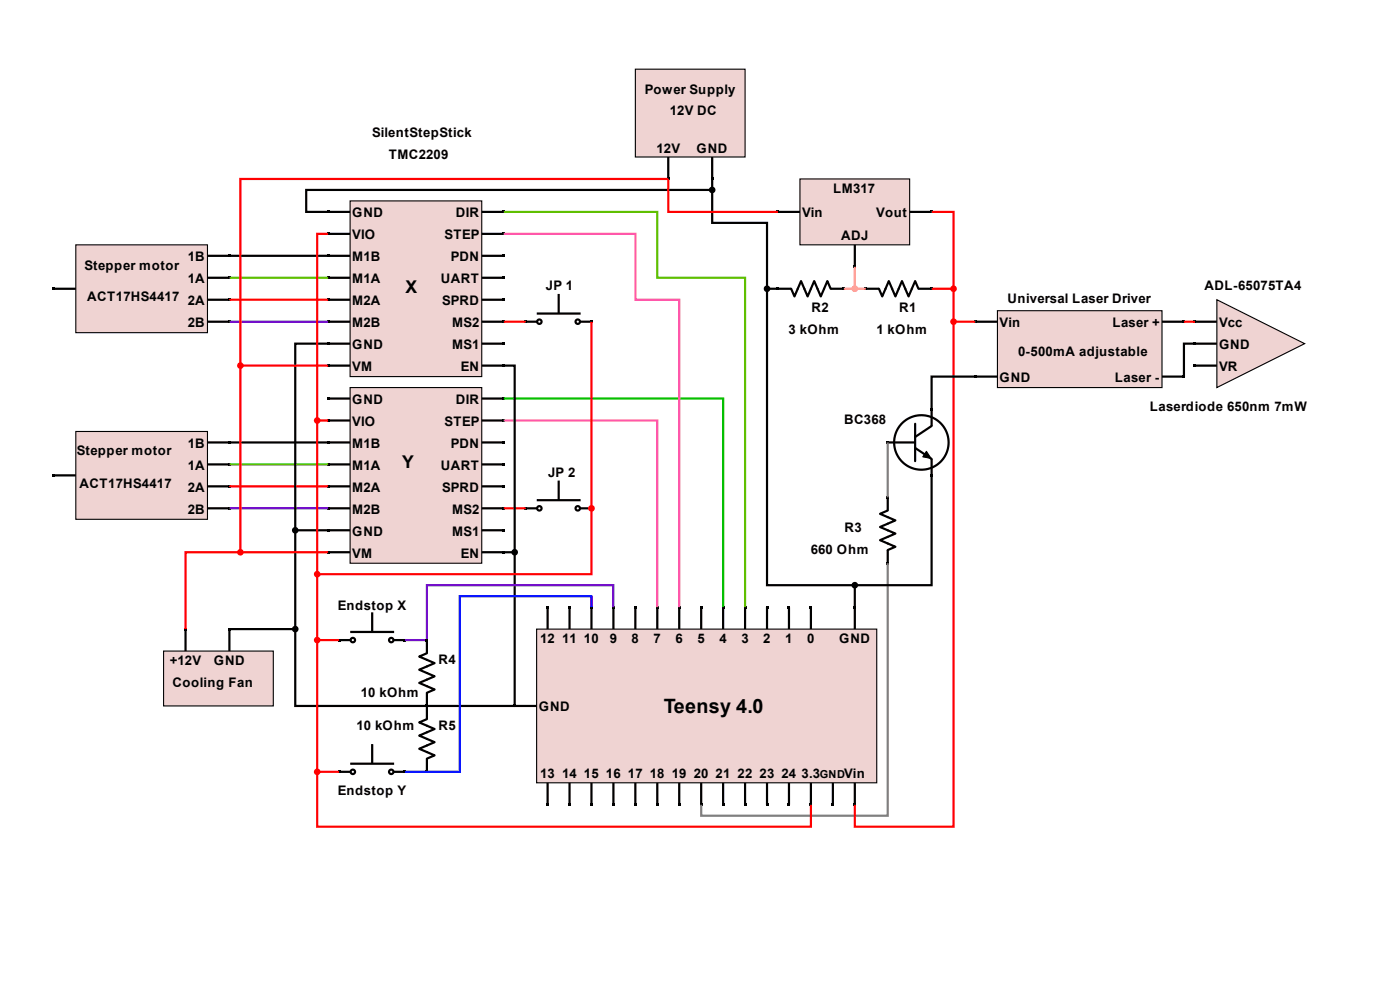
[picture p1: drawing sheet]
<svg xmlns="http://www.w3.org/2000/svg" width="297mm" height="210mm" viewBox="0 0 297 210" stroke-linecap="round" stroke-linejoin="round" font-family="sans-serif">
<path d="M113.8 133.4h72.2v32.6h-72.2z" fill="#efd3d2"/>
<path d="M113.8 133.4h72.2v32.6h-72.2z" fill="none" stroke="#000" stroke-width=".23"/>
<g fill="#000">
<path d="M115.9 128.5h.5v.5h-.5zM120.6 128.5h.5v.5h-.5zM125.2 128.5h.5v.5h-.5zM129.9 128.5h.5v.5h-.5zM134.6 128.5h.4v.5h-.4zM139.2 128.5h.5v.5h-.5zM143.9 128.5h.4v.5h-.4zM148.5 128.5h.5v.5h-.5zM153.2 128.5h.4v.5h-.4zM157.8 128.5h.5v.5h-.5zM162.5 128.5h.5v.5h-.5zM167.1 128.5h.5v.5h-.5z"/>
<path d="M171.8 128.5h.5v.5h-.5zM181.1 128.5h.5v.5h-.5zM109 149.4h.4v.5h-.4zM115.9 170.4h.5v.5h-.5zM120.6 170.4h.5v.5h-.5zM125.2 170.4h.5v.5h-.5zM129.9 170.4h.5v.5h-.5zM134.6 170.4h.4v.5h-.4zM139.2 170.4h.5v.5h-.5zM143.9 170.4h.4v.5h-.4zM148.5 170.4h.5v.5h-.5zM153.2 170.4h.4v.5h-.4z"/>
<path d="M157.8 170.4h.5v.5h-.5zM162.5 170.4h.5v.5h-.5zM167.1 170.4h.5v.5h-.5zM171.8 170.4h.5v.5h-.5zM176.5 170.4h.4v.5h-.4zM181.1 170.4h.5v.5h-.5z"/>
</g>
<g fill="none" stroke="#000" stroke-width=".21">
<path d="M116.2 129v4.1M120.8 129v4.1M125.5 129v4.1M130.1 129v4.1M134.8 129v4.1M139.4 129v4.1M144.1 129v4.1M148.8 129v4.1M153.4 129v4.1M158.1 129v4.1M162.7 129v4.1M167.4 129v4.1"/>
<path d="M172 129v4.1M181.3 129v4.1M109.4 149.7h4.2M116.2 166.2v4.2M120.8 166.2v4.2M125.5 166.2v4.2M130.1 166.2v4.2M134.8 166.2v4.2M139.4 166.2v4.2M144.1 166.2v4.2M148.8 166.2v4.2M153.4 166.2v4.2"/>
<path d="M158.1 166.2v4.2M162.7 166.2v4.2M167.4 166.2v4.2M172 166.2v4.2M176.7 166.2v4.2M181.3 166.2v4.2"/>
</g>
<g fill="none" stroke="#000" stroke-width=".47">
<path d="M116.2 129v4.1M120.8 129v4.1M125.5 129v4.1M130.1 129v4.1M134.8 129v4.1M139.4 129v4.1M144.1 129v4.1M148.8 129v4.1M153.4 129v4.1M158.1 129v4.1M162.7 129v4.1M167.4 129v4.1"/>
<path d="M172 129v4.1M181.3 129v4.1M109.4 149.7h4.2M116.2 166.2v4.2M120.8 166.2v4.2M125.5 166.2v4.2M130.1 166.2v4.2M134.8 166.2v4.2M139.4 166.2v4.2M144.1 166.2v4.2M148.8 166.2v4.2M153.4 166.2v4.2"/>
<path d="M158.1 166.2v4.2M162.7 166.2v4.2M167.4 166.2v4.2M172 166.2v4.2M176.7 166.2v4.2M181.3 166.2v4.2"/>
</g>
<path d="M74.3 82.2h27.9v37.2h-27.9z" fill="#efd3d2"/>
<path d="M74.3 82.2h27.9v37.2h-27.9z" fill="none" stroke="#000" stroke-width=".23"/>
<g fill="#000">
<path d="M69.4 98.2h.5v.5h-.5zM69.4 93.6h.5v.4h-.5zM69.4 84.3h.5v.4h-.5zM69.4 88.9h.5v.5h-.5zM106.6 84.3h.5v.4h-.5zM106.6 88.9h.5v.5h-.5zM106.6 93.6h.5v.4h-.5zM106.6 98.2h.5v.5h-.5zM69.4 116.8h.5v.5h-.5zM69.4 102.9h.5v.4h-.5zM69.4 107.5h.5v.5h-.5zM69.4 112.2h.5v.5h-.5z"/>
<path d="M106.6 102.9h.5v.4h-.5zM106.6 107.5h.5v.5h-.5zM106.6 112.2h.5v.5h-.5zM106.6 116.8h.5v.5h-.5z"/>
</g>
<g fill="none" stroke="#000" stroke-width=".21">
<path d="M69.9 84.5h4.1M69.9 89.2h4.1M69.9 93.8h4.1M69.9 98.5h4.1M102.4 84.5h4.2M102.4 89.2h4.2M102.4 93.8h4.2M102.4 98.5h4.2M69.9 103.1h4.1M69.9 107.8h4.1M69.9 112.4h4.1M69.9 117.1h4.1"/>
<path d="M102.4 103.1h4.2M102.4 107.8h4.2M102.4 112.4h4.2M102.4 117.1h4.2"/>
</g>
<g fill="none" stroke="#000" stroke-width=".47">
<path d="M69.9 84.5h4.1M69.9 89.2h4.1M69.9 93.8h4.1M69.9 98.5h4.1M102.4 84.5h4.2M102.4 89.2h4.2M102.4 93.8h4.2M102.4 98.5h4.2M69.9 103.1h4.1M69.9 107.8h4.1M69.9 112.4h4.1M69.9 117.1h4.1"/>
<path d="M102.4 103.1h4.2M102.4 107.8h4.2M102.4 112.4h4.2M102.4 117.1h4.2"/>
</g>
<path d="M74.3 42.6h27.9v37.2h-27.9z" fill="#efd3d2"/>
<path d="M74.3 42.6h27.9v37.2h-27.9z" fill="none" stroke="#000" stroke-width=".23"/>
<g fill="#000">
<path d="M69.4 58.7h.5v.4h-.5zM69.4 54h.5v.5h-.5zM69.4 44.7h.5v.5h-.5zM69.4 49.3h.5v.5h-.5zM106.6 44.7h.5v.5h-.5zM106.6 49.3h.5v.5h-.5zM106.6 54h.5v.5h-.5zM106.6 58.7h.5v.4h-.5zM69.4 77.3h.5v.4h-.5zM69.4 63.3h.5v.5h-.5zM69.4 68h.5v.4h-.5zM69.4 72.6h.5v.5h-.5z"/>
<path d="M106.6 63.3h.5v.5h-.5zM106.6 68h.5v.4h-.5zM106.6 72.6h.5v.5h-.5zM106.6 77.3h.5v.4h-.5z"/>
</g>
<g fill="none" stroke="#000" stroke-width=".21">
<path d="M69.9 44.9h4.1M69.9 49.6h4.1M69.9 54.2h4.1M69.9 58.9h4.1M102.4 44.9h4.2M102.4 49.6h4.2M102.4 54.2h4.2M102.4 58.9h4.2M69.9 63.5h4.1M69.9 68.2h4.1M69.9 72.9h4.1M69.9 77.5h4.1"/>
<path d="M102.4 63.5h4.2M102.4 68.2h4.2M102.4 72.9h4.2M102.4 77.5h4.2"/>
</g>
<g fill="none" stroke="#000" stroke-width=".47">
<path d="M69.9 44.9h4.1M69.9 49.6h4.1M69.9 54.2h4.1M69.9 58.9h4.1M102.4 44.9h4.2M102.4 49.6h4.2M102.4 54.2h4.2M102.4 58.9h4.2M69.9 63.5h4.1M69.9 68.2h4.1M69.9 72.9h4.1M69.9 77.5h4.1"/>
<path d="M102.4 63.5h4.2M102.4 68.2h4.2M102.4 72.9h4.2M102.4 77.5h4.2"/>
</g>
<path d="M134.8 14.7h23.3v18.6h-23.3z" fill="#efd3d2"/>
<path d="M134.8 14.7h23.3v18.6h-23.3z" fill="none" stroke="#000" stroke-width=".23"/>
<path d="M141.5 37.7h.5v.5h-.5zM150.9 37.7h.4v.5h-.4z" fill="#000"/>
<path d="M141.8 33.5v4.2M151.1 33.5v4.2" fill="none" stroke="#000" stroke-width=".21"/>
<path d="M141.8 33.5v4.2M151.1 33.5v4.2" fill="none" stroke="#000" stroke-width=".47"/>
<path d="M16.1 51.9h27.9v18.6h-27.9z" fill="#efd3d2"/>
<path d="M16.1 51.9h27.9v18.6h-27.9z" fill="none" stroke="#000" stroke-width=".23"/>
<path d="M48.4 54h.5v.5h-.5zM48.4 58.7h.5v.4h-.5zM11.2 61h.5v.5h-.5zM48.4 63.3h.5v.5h-.5zM48.4 68h.5v.4h-.5z" fill="#000"/>
<path d="M44.2 54.2h4.2M44.2 58.9h4.2M11.7 61.2h4.2M44.2 63.5h4.2M44.2 68.2h4.2" fill="none" stroke="#000" stroke-width=".21"/>
<path d="M44.2 54.2h4.2M44.2 58.9h4.2M11.7 61.2h4.2M44.2 63.5h4.2M44.2 68.2h4.2" fill="none" stroke="#000" stroke-width=".47"/>
<path d="M16.1 91.5h27.9v18.6h-27.9z" fill="#efd3d2"/>
<path d="M16.1 91.5h27.9v18.6h-27.9z" fill="none" stroke="#000" stroke-width=".23"/>
<g fill="#000">
<path d="M48.4 93.6h.5v.4h-.5zM48.4 98.2h.5v.5h-.5zM11.2 100.6h.5v.4h-.5zM48.4 102.9h.5v.4h-.5zM48.4 107.5h.5v.5h-.5z"/>
<circle cx="62.6" cy="112.4" r=".47"/>
</g>
<path d="M44.2 93.8h4.2M44.2 98.5h4.2M11.7 100.8h4.2M44.2 103.1h4.2M44.2 107.8h4.2" fill="none" stroke="#000" stroke-width=".21"/>
<g fill="none" stroke="#000" stroke-width=".47">
<path d="M151.1 37.9v9.4h11.6v76.8h18.6v4.6M48.7 54.2h20.9M69.6 72.9h-7v39.5v-.4M44.2 93.8h4.2M44.2 98.5h4.2M48.7 93.8h20.9M11.7 100.8h4.2M44.2 103.1h4.2M44.2 107.8h4.2M69.6 112.4h-7v37.3h46.6"/>
<circle cx="62.6" cy="112.4" r=".47"/>
</g>
<path d="M48.7 58.9h20.9M48.7 98.5h20.9" fill="none" stroke="#5fbf00" stroke-width=".47"/>
<path d="M141.8 37.9h-90.8v39.1M48.7 63.5h20.9M69.6 77.5h-18.6v39.6h18.6M48.7 103.1h20.9" fill="none" stroke="#f00" stroke-width=".47"/>
<path d="M48.7 68.2h20.9M48.7 107.8h20.9" fill="none" stroke="#5f00bf" stroke-width=".47"/>
<circle cx="51" cy="77.5" r=".47" fill="#f00"/>
<circle cx="51" cy="77.5" r=".47" fill="none" stroke="#f00" stroke-width=".47"/>
<path d="M106.9 44.9h32.5v14h18.7v69.8" fill="none" stroke="#5fbf00" stroke-width=".47"/>
<path d="M106.9 84.5h46.5v44.2" fill="none" stroke="#00bf00" stroke-width=".47"/>
<path d="M106.9 49.6h27.9v13.9h9.3v65.2M106.9 89.2h32.5v39.5" fill="none" stroke="#ff56aa" stroke-width=".47"/>
<path d="M188.1 93.6h.5v.4h-.5zM197.4 86.6h.5v.5h-.5zM188.1 119.2h.5v.4h-.5zM188.1 105.2h.5v.5h-.5zM197.4 100.6h.5v.4h-.5z" fill="#000"/>
<path d="M188.3 108.2l-1.6 .7 3.3 1.4-3.3 1.4 3.3 1.4-3.3 1.4 3.3 1.4-1.7 .7M188.3 105.7v2.3M188.3 116.8v2.4" fill="none" stroke="#000" stroke-width=".47"/>
<path d="M188.3 105.7v2.3M188.3 116.8v2.4" fill="none" stroke="#000" stroke-width=".21"/>
<path d="M188.3 119.4v53.5h-39.5v-2.3" fill="none" stroke="#7f7f7f" stroke-width=".47"/>
<circle cx="195.5" cy="93.8" r="5.8" fill="#fff"/>
<g fill="none" stroke="#000" stroke-width=".47">
<path d="M188.6 93.8h5.3M194.1 95l3.5 2.3M194.1 89.8v8M197.6 90.3l-3.5 2.3M197.6 87.1v3M197.6 97.5v3.1"/>
<circle cx="195.5" cy="93.8" r="5.8"/>
</g>
<path d="M188.6 93.8h5.3M197.6 87.1v3M197.6 97.5v3.1" fill="none" stroke="#000" stroke-width=".21"/>
<path d="M196.5 95.7l1 1.5-1.7-.3z" fill="#000"/>
<path d="M196.5 95.7l1 1.5-1.7-.3z" fill="none" stroke="#000" stroke-width=".23"/>
<path d="M188.3 93.8v11.6" fill="none" stroke="#7f7f7f" stroke-width=".47"/>
<path d="M169.7 37.9h23.3v14h-23.3z" fill="#efd3d2"/>
<path d="M169.7 37.9h23.3v14h-23.3z" fill="none" stroke="#000" stroke-width=".23"/>
<g fill="#000">
<path d="M164.8 44.7h.5v.5h-.5zM181.1 56.3h.5v.5h-.5zM197.4 44.7h.5v.5h-.5z"/>
<circle cx="181.3" cy="124.1" r=".47"/>
</g>
<path d="M165.3 44.9h4.2M181.3 52.1v4.2M193.2 44.9h4.2" fill="none" stroke="#000" stroke-width=".21"/>
<g fill="none" stroke="#000" stroke-width=".47">
<path d="M165.3 44.9h4.2M181.3 52.1v4.2M193.2 44.9h4.2M197.6 100.8v23.3h-15.8"/>
<circle cx="181.3" cy="124.1" r=".47"/>
</g>
<path d="M258.2 63.5l18.6 9.4-18.6 9.3z" fill="#efd3d2"/>
<path d="M258.2 63.5l18.6 9.4-18.6 9.3z" fill="none" stroke="#000" stroke-width=".23"/>
<path d="M164.8 61h.5v.5h-.5zM178.8 61h.5v.5h-.5zM183.4 61h.5v.5h-.5zM197.4 61h.5v.5h-.5zM253.3 72.6h.4v.5h-.4zM253.3 68h.4v.4h-.4zM253.3 77.3h.4v.4h-.4z" fill="#000"/>
<path d="M253.7 72.9h4.2M253.7 68.2h4.2M253.7 77.5h4.2" fill="none" stroke="#000" stroke-width=".21"/>
<path d="M165.3 61.2h2.3M167.8 61.2l.7 1.6 1.4-3.2 1.4 3.2 1.4-3.2 1.4 3.2 1.4-3.2 .7 1.6M176.5 61.2h2.3M183.9 61.2h2.3M186.5 61.2l.7 1.6 1.4-3.2 1.4 3.2 1.4-3.2 1.4 3.2 1.3-3.2 .7 1.6M195.1 61.2h2.3M253.7 72.9h4.2M253.7 68.2h4.2M253.7 77.5h4.2" fill="none" stroke="#000" stroke-width=".47"/>
<path d="M197.6 44.9h4.7v130.4h-21v-4.7" fill="none" stroke="#f00" stroke-width=".47"/>
<path d="M181.3 56.6v4.6h2.4" fill="none" stroke="#ffaa56" stroke-width=".47"/>
<path d="M211.6 65.9h34.9v16.3h-34.9z" fill="#efd3d2"/>
<path d="M211.6 65.9h34.9v16.3h-34.9z" fill="none" stroke="#000" stroke-width=".23"/>
<path d="M206.7 79.6h.5v.5h-.5zM206.7 68h.5v.4h-.5zM250.9 79.6h.5v.5h-.5zM250.9 68h.5v.4h-.5z" fill="#000"/>
<path d="M207.2 79.8h4.2M207.2 68.2h4.2M246.8 79.8h4.1M246.8 68.2h4.1" fill="none" stroke="#000" stroke-width=".21"/>
<path d="M207 79.8h-9.4v7M207.2 79.8h4.2M207.2 68.2h4.2M246.8 79.8h4.1M246.8 68.2h4.1" fill="none" stroke="#000" stroke-width=".47"/>
<path d="M202.8 68.2h4.2M251.2 68.2h2.3" fill="none" stroke="#f00" stroke-width=".47"/>
<circle cx="202.3" cy="68.2" r=".47" fill="#f00"/>
<circle cx="202.3" cy="68.2" r=".47" fill="none" stroke="#f00" stroke-width=".47"/>
<path d="M253.5 72.9h-2.3v6.9" fill="none" stroke="#000" stroke-width=".47"/>
<path d="M34.7 138h23.3v11.7h-23.3z" fill="#efd3d2"/>
<path d="M34.7 138h23.3v11.7h-23.3z" fill="none" stroke="#000" stroke-width=".23"/>
<path d="M39.1 133.1h.5v.5h-.5zM48.4 133.1h.5v.5h-.5z" fill="#000"/>
<path d="M39.4 133.6v4.2M48.7 133.6v4.2" fill="none" stroke="#000" stroke-width=".21"/>
<path d="M39.4 133.6v4.2M48.7 133.6v4.2" fill="none" stroke="#000" stroke-width=".47"/>
<path d="M50.5 117.1h-11.1v16.3" fill="none" stroke="#f00" stroke-width=".47"/>
<circle cx="51" cy="117.1" r=".47" fill="#f00"/>
<g fill="none" stroke="#f00" stroke-width=".47">
<path d="M69.6 49.6h-2.3v39.1M69.6 89.2h-2.3v86.1h104.7v-4.7"/>
<circle cx="51" cy="117.1" r=".47"/>
</g>
<g fill="none" stroke="#000" stroke-width=".47">
<path d="M150.6 40.3h-85.6v4.6h4.6M48.7 133.4h13.5"/>
<circle cx="151.1" cy="40.3" r=".47"/>
<circle cx="62.6" cy="133.4" r=".47"/>
</g>
<g fill="#000">
<circle cx="151.1" cy="40.3" r=".47"/>
<circle cx="62.6" cy="133.4" r=".47"/>
</g>
<circle cx="67.3" cy="89.2" r=".47" fill="#f00"/>
<g fill="none" stroke="#f00" stroke-width=".47">
<path d="M106.9 68.2h4.6M125.5 68.2v39.6M106.9 107.8h4.6M125.5 108.2v13.5h-57.7"/>
<circle cx="67.3" cy="89.2" r=".47"/>
</g>
<g fill="#000">
<path d="M111.3 68h.4v.4h-.4zM125.2 68h.5v.4h-.5zM111.3 107.5h.4v.5h-.4zM125.2 107.5h.5v.5h-.5z"/>
<circle cx="109.2" cy="117.1" r=".47"/>
</g>
<g fill="none" stroke="#000" stroke-width=".47">
<path d="M106.9 77.5h2.3v39.6h-2.3M111.7 68.2h2M118.5 62.6v3.6M123.3 68.2h1.9M109.2 117.5v32.2M111.7 107.8h2M118.5 102.1v3.7M123.3 107.8h1.9"/>
<circle cx="114.4" cy="68.2" r=".47"/>
<circle cx="122.6" cy="68.2" r=".47"/>
<circle cx="109.2" cy="117.1" r=".47"/>
<circle cx="114.4" cy="107.8" r=".47"/>
<circle cx="122.6" cy="107.8" r=".47"/>
</g>
<path d="M114 66.4h9.1v.2h-9.1zM114 105.9h9.1v.3h-9.1z" fill="none" stroke="#000" stroke-width=".25"/>
<circle cx="67.3" cy="121.7" r=".47" fill="#f00"/>
<circle cx="67.3" cy="121.7" r=".47" fill="none" stroke="#f00" stroke-width=".47"/>
<circle cx="125.5" cy="107.8" r=".47" fill="#f00"/>
<g fill="none" stroke="#f00" stroke-width=".47">
<path d="M67.8 135.7h4.1"/>
<circle cx="125.5" cy="107.8" r=".47"/>
</g>
<path d="M71.7 135.5h.5v.4h-.5zM85.7 135.5h.4v.4h-.4zM90.3 135.5h.5v.4h-.5zM90.3 149.4h.5v.5h-.5z" fill="#000"/>
<g fill="none" stroke="#000" stroke-width=".47">
<path d="M72.2 135.7h2M79 130.1v3.6M83.7 135.7h2M90.6 138.5l-1.7 .7 3.3 1.4-3.3 1.4 3.3 1.4-3.3 1.4 3.3 1.4-1.6 .7M90.6 135.9v2.4M90.6 147.1v2.3"/>
<circle cx="74.9" cy="135.7" r=".47"/>
<circle cx="83" cy="135.7" r=".47"/>
</g>
<path d="M74.4 133.9h9.1v.2h-9.1z" fill="none" stroke="#000" stroke-width=".25"/>
<path d="M130.1 128.7v-4.6h-39.5v11.6h-4.7" fill="none" stroke="#5d00ff" stroke-width=".47"/>
<path d="M90.6 135.9v2.4M90.6 147.1v2.3" fill="none" stroke="#000" stroke-width=".21"/>
<circle cx="67.3" cy="135.7" r=".47" fill="#f00"/>
<g fill="none" stroke="#f00" stroke-width=".47">
<path d="M67.8 163.6h4.1"/>
<circle cx="67.3" cy="135.7" r=".47"/>
</g>
<path d="M90.3 149.4h.5v.5h-.5zM71.7 163.4h.5v.5h-.5zM85.7 163.4h.4v.5h-.4zM90.3 163.4h.5v.5h-.5z" fill="#000"/>
<g fill="none" stroke="#000" stroke-width=".47">
<path d="M79 158v3.7M90.6 152.5l-1.7 .7 3.3 1.4-3.3 1.4 3.3 1.4-3.3 1.3 3.3 1.4-1.6 .7M90.6 149.9v2.3M72.2 163.6h2M83.7 163.6h2M90.6 161.1v2.3"/>
<circle cx="74.9" cy="163.6" r=".47"/>
<circle cx="83" cy="163.6" r=".47"/>
</g>
<path d="M74.4 161.8h9.1v.2h-9.1z" fill="none" stroke="#000" stroke-width=".25"/>
<path d="M90.6 149.9v2.3M90.6 161.1v2.3" fill="none" stroke="#000" stroke-width=".21"/>
<circle cx="67.3" cy="163.6" r=".47" fill="#f00"/>
<g fill="none" stroke="#f00" stroke-width=".47">
<path d="M197.6 61.2h4.2"/>
<circle cx="67.3" cy="163.6" r=".47"/>
</g>
<path d="M125.5 128.7v-2.3h-27.9v37.2h-11.7" fill="none" stroke="#000cff" stroke-width=".47"/>
<g fill="none" stroke="#000" stroke-width=".47">
<path d="M163.2 61.2h1.9"/>
<circle cx="162.7" cy="61.2" r=".47"/>
</g>
<circle cx="162.7" cy="61.2" r=".47" fill="#000"/>
<circle cx="202.3" cy="61.2" r=".47" fill="#f00"/>
<g fill="none" stroke="#f00" stroke-width=".47">
<path d="M141.8 37.9v7h23.3"/>
<circle cx="202.3" cy="61.2" r=".47"/>
</g>
<path d="M179 61.2h1.9" fill="none" stroke="#ffaa56" stroke-width=".47"/>
<circle cx="181.3" cy="61.2" r=".47" fill="#ffaa56"/>
<circle cx="181.3" cy="61.2" r=".47" fill="none" stroke="#ffaa56" stroke-width=".47"/>
<text font-size="4.2" x="140.9" y="151.1">Teensy 4.0</text>
<g font-size="3.7">
<text x="86" y="62">X</text>
<text x="85.3" y="99.3">Y</text>
</g>
<g font-size="2.8">
<text x="136.8" y="20">Power Supply</text>
<text x="78.9" y="29">SilentStepStick</text>
<text x="142.1" y="24.3">12V DC</text>
<text x="82.5" y="33.6">TMC2209</text>
<text x="139.3" y="32.4">12V</text>
<text x="147.8" y="32.4">GND</text>
<text x="176.7" y="41">LM317</text>
<text x="74.7" y="46.1">GND</text>
<text x="96.7" y="46.1">DIR</text>
<text x="170.2" y="46.1">Vin</text>
<text x="185.9" y="46.1">Vout</text>
<text x="74.7" y="50.7">VIO</text>
<text x="94.3" y="50.7">STEP</text>
<text x="178.4" y="51">ADJ</text>
<text x="17.9" y="57.3">Stepper motor</text>
<text x="39.8" y="55.4">1B</text>
<text x="74.7" y="55.4">M1B</text>
<text x="95.7" y="55.4">PDN</text>
<text x="18.5" y="63.9">ACT17HS4417</text>
<text x="39.8" y="60.1">1A</text>
<text x="39.8" y="64.7">2A</text>
<text x="74.7" y="64.7">M2A</text>
<text x="74.7" y="60.1">M1A</text>
<text x="93.5" y="60.1">UART</text>
<text x="93.8" y="64.7">SPRD</text>
<text x="115.8" y="61.6">JP 1</text>
<text x="213.7" y="64.2">Universal Laser Driver</text>
<text x="255.5" y="61.6">ADL-65075TA4</text>
<text x="39.8" y="69.4">2B</text>
<text x="74.7" y="69.4">M2B</text>
<text x="95.9" y="69.4">MS2</text>
<text x="167.3" y="70.9">3 kOhm</text>
<text x="172.2" y="66.2">R2</text>
<text x="185.9" y="70.9">1 kOhm</text>
<text x="190.8" y="66.2">R1</text>
<text x="212.1" y="69.4">Vin</text>
<text x="236" y="69.4">Laser +</text>
<text x="258.6" y="69.4">Vcc</text>
<text x="74.7" y="74">GND</text>
<text x="95.9" y="74">MS1</text>
<text x="216" y="75.5">0-500mA adjustable</text>
<text x="258.6" y="74">GND</text>
<text x="74.7" y="78.7">VM</text>
<text x="97.8" y="78.7">EN</text>
<text x="212.1" y="81">GND</text>
<text x="236.5" y="81">Laser -</text>
<text x="258.6" y="78.7">VR</text>
<text x="74.7" y="85.7">GND</text>
<text x="96.7" y="85.7">DIR</text>
<text x="179.1" y="89.8">BC368</text>
<text x="243.9" y="87.2">Laserdiode 650nm 7mW</text>
<text x="39.8" y="95">1B</text>
<text x="74.7" y="95">M1B</text>
<text x="74.7" y="90.3">VIO</text>
<text x="94.3" y="90.3">STEP</text>
<text x="95.7" y="95">PDN</text>
<text x="16.3" y="96.5">Stepper motor</text>
<text x="39.8" y="99.6">1A</text>
<text x="74.7" y="99.6">M1A</text>
<text x="93.5" y="99.6">UART</text>
<text x="116.3" y="101.1">JP 2</text>
<text x="16.9" y="103.5">ACT17HS4417</text>
<text x="39.8" y="104.3">2A</text>
<text x="74.7" y="104.3">M2A</text>
<text x="93.8" y="104.3">SPRD</text>
<text x="39.8" y="108.9">2B</text>
<text x="74.7" y="108.9">M2B</text>
<text x="74.7" y="113.6">GND</text>
<text x="95.9" y="108.9">MS2</text>
<text x="95.9" y="113.6">MS1</text>
<text x="179.1" y="112.8">R3</text>
<text x="74.7" y="118.2">VM</text>
<text x="97.8" y="118.2">EN</text>
<text x="172" y="117.4">660 Ohm</text>
<text x="71.7" y="129.4">Endstop X</text>
<text x="114.6" y="136.4">12</text>
<text x="119.2" y="136.4">11</text>
<text x="123.9" y="136.4">10</text>
<text x="129.3" y="136.4">9</text>
<text x="134" y="136.4">8</text>
<text x="138.7" y="136.4">7</text>
<text x="143.3" y="136.4">6</text>
<text x="148" y="136.4">5</text>
<text x="152.6" y="136.4">4</text>
<text x="157.3" y="136.4">3</text>
<text x="161.9" y="136.4">2</text>
<text x="166.6" y="136.4">1</text>
<text x="171.2" y="136.4">0</text>
<text x="178" y="136.4">GND</text>
<text x="36.1" y="141.1">+12V</text>
<text x="45.4" y="141.1">GND</text>
<text x="93" y="140.7">R4</text>
<text x="36.6" y="145.7">Cooling Fan</text>
<text x="76.6" y="147.7">10 kOhm</text>
<text x="75.6" y="154.7">10 kOhm</text>
<text x="93" y="154.7">R5</text>
<text x="114.3" y="150.8">GND</text>
<text x="114.6" y="165">13</text>
<text x="119.2" y="165">14</text>
<text x="123.9" y="165">15</text>
<text x="128.6" y="165">16</text>
<text x="133.2" y="165">17</text>
<text x="137.9" y="165">18</text>
<text x="142.5" y="165">19</text>
<text x="147.2" y="165">20</text>
<text x="151.8" y="165">21</text>
<text x="156.5" y="165">22</text>
<text x="161.1" y="165">23</text>
<text x="165.8" y="165">24</text>
<text x="170.1" y="165">3.3</text>
<text x="179.1" y="165">Vin</text>
<text x="71.7" y="168.6">Endstop Y</text>
</g>
<text font-size="2.3" x="173.9" y="165">GND</text>
</svg>
